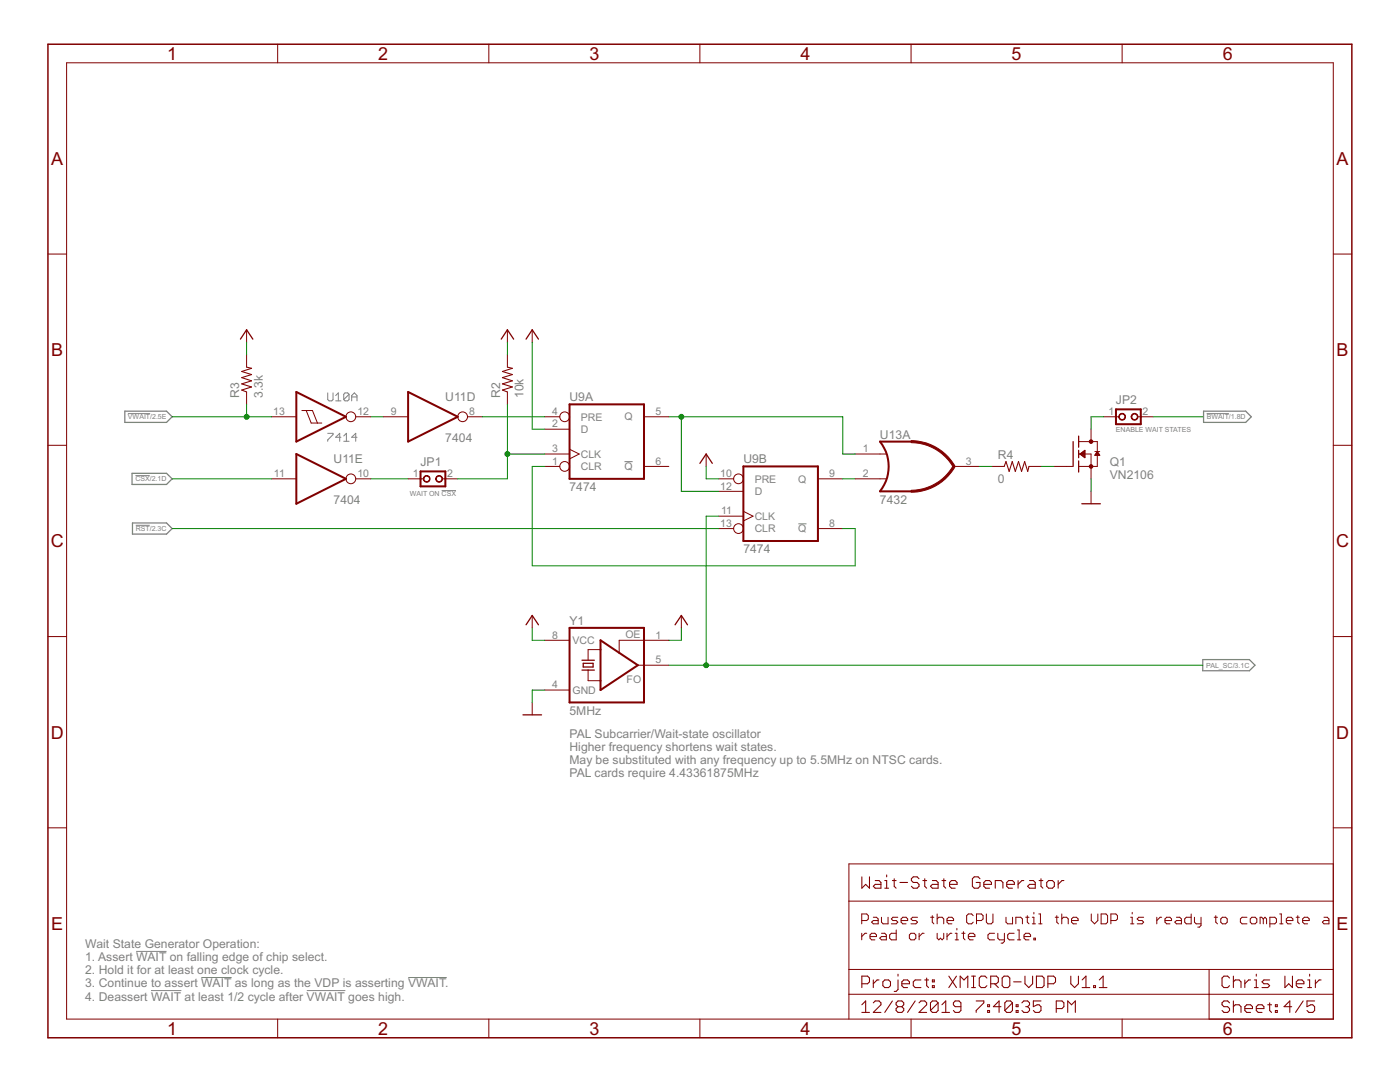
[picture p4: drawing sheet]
<svg xmlns="http://www.w3.org/2000/svg" width="279mm" height="216mm" viewBox="0 0 279 216" stroke-linecap="round" stroke-linejoin="round" font-family="sans-serif">
<g fill="none" stroke="#808080" stroke-width=".2">
<path d="M65.4 78.4v1.3l.3 .3h.5l.3-.3v-1.3M67 80h1.1M67 78.9l.5-.5v1.6M69.7 78.7v1l-.3 .3h-.5l-.3-.3M69.7 78.7l-.3-.3h-.5l-.3 .3v1M69.7 78.7l-1.1 1M70.2 80v-1.1l.5-.5 .5 .5v1.1M70.2 79.2h1M25.5 82.5h4.5M27 94.9h2.9M65.4 86.5h1.1v.2l-1.1 1.1v.3M68.1 87.2h-1.1l.8-.7v1.6"/>
<path d="M68.6 87l.5-.5v1.6M68.6 88.1h1.1M71.2 87.2h-1l.8-.7v1.6M88.1 97.9h2.9M124.6 92.1h1.7M240.8 82.5h4.5M27.1 104.8h2.8M159.3 104.5h1.7M27.2 189.8h6M30.1 197.7h6.1M40.2 195.1h6M61.2 197.7h7.7"/>
<path d="M81.5 195.1h7.7"/>
</g>
<path d="M24.9 82h8.3l1.2 1.2-1.2 1.1h-8.3zM26.4 94.4h6.8l1.2 1.1-1.2 1.2h-6.8zM240.2 82h8.4l1.1 1.2-1.1 1.1h-8.4zM26.4 104.4h6.8l1.2 1.1-1.2 1.1h-6.8zM240 131.6h9.3l1.2 1.1-1.2 1.1h-9.3z" fill="none" stroke="#808080" stroke-width=".25"/>
<path d="M9.6 8.8h260.2v198.3h-260.2z" fill="none" stroke="#800000" stroke-width=".3"/>
<g fill="none" stroke="#800000" stroke-width=".2">
<path d="M13.3 12.5h252.8v190.8h-252.8zM55.4 8.8v3.7M97.6 8.8v3.7M139.7 8.8v3.7M181.8 8.8v3.7M223.9 8.8v3.7M9.6 50.7h3.7M266.1 50.7h3.7M49.2 65.8v2.5M49.2 70.8v2.5M49.2 78.2v2.5M101.3 65.8v2.5"/>
<path d="M101.3 70.8v2.5M101.3 78.2v2.5M106.2 65.8v2.5M9.6 88.9h3.7M54.2 83.2h4.9M54.2 95.5h4.9M60.2 81.9h2.2l1 2.5M61.1 81.9l1 2.5h2.1M71 83.2h3M71 95.5h3M76.5 83.2h4.9M81.4 95.5h3.1"/>
<path d="M88.3 95.5h3.1M93.3 83.2h3M108.7 93.1h3M108.7 90.6h5M108.7 85.6h5M108.7 83.2h3M113.7 89.6l1.9 1-1.9 1M128.5 93.1h5M128.5 83.2h5M140.9 90.6v2.5M143.4 98h5M143.4 95.5h3"/>
<path d="M163.2 95.5h5M170.7 90.6h6.2M170.7 95.5h6.2M190.5 93.1h5M197.9 93.1h2.5M205.4 93.1h2.4M210.3 93.1h3.8M215.3 88.1h3.7v5h-3.7M215.3 90.6h2.4v4.9M215.5 90.6l1-.7v1.4zM215.7 90.7h.8M215.7 90.5h.8"/>
<path d="M215.8 90.8h.7M215.8 90.4h.7M216 90.3h.5M216 91h.5M216.2 90.1h.3M216.2 91.1h.3M216.3 91.2h.2M216.3 90h.2M216.5 91.3h.1M216.5 89.9h.1M217.7 85.6v2.5M217.7 98v2.5"/>
<path d="M218.5 90.1h1M218.5 90.8h1M218.6 90.7h.8M218.7 90.6h.6M218.7 90.5h.5M218.8 90.4h.4M218.9 90.3h.2M219 90.1l.5 .7h-1zM220.2 83.2h3.1M227.1 83.2h3M266.1 88.9h3.7M143.4 105.5h3"/>
<path d="M143.4 103h5M148.4 102l1.9 1-1.9 .9M163.2 105.5h5M9.6 127h3.7M106.2 122.8v2.5M108.7 127.8h5M108.7 137.7h5M117.4 133.7v2.1h2.4M119.8 129.6h-2.4v2.1M127.3 132.7h6.2M133.5 127.8h-9.9v2.5M136 122.8v2.5"/>
<path d="M266.1 127h3.7M106.2 140.2v2.4M9.6 165.2h3.7M169.4 179.8h96.7M266.1 165.2h3.7M266.1 172.4h-96.7v30.9M169.4 193.4h96.7M169.4 198.4h96.7M172 183.7h1l.3-.3v-.7l-.3-.3h-1v1.9M172 186.2v1.3M173 186.2h-.4l-.6 .7M173.6 186.9h1.3v-.3l-.3-.4h-.7l-.3 .4v.6l.3 .3h.7"/>
<path d="M174.3 183h.6l.4 .4v.9h-1l-.4-.3 .4-.3h1M175.9 186.2h.7l.3 .4v.9h-1l-.3-.3 .3-.3h1M175.9 183v1l.3 .3h1v-1.3M178.9 185.6v1.9h-1l-.4-.3v-.6l.4-.4h1M179.2 183h-1l-.3 .4 .3 .3h.7l.3 .3-.3 .3h-1M179.8 183.7h1.3v-.3l-.3-.4h-.6l-.4 .4v.6l.4 .3h.6M181.8 186.2h.7l.3 .4v.6l-.3 .3h-.7l-.3-.3v-.6zM183.1 183h-1l-.3 .4 .3 .3h.7l.3 .3-.3 .3h-1M183.4 186.2v1.3M184.4 186.2h-.3l-.7 .7M185.7 183h.7M186.1 182.7v1.3l.3 .3"/>
<path d="M187 183.4l.4-.4h.6l.3 .4v.9M187 182.4v1.9M187 186.2v1l.4 .3 .3-.3 .3 .3 .3-.3v-1M189 183.7h1.3v-.3l-.3-.4h-.7l-.3 .4v.6l.3 .3h.7M189 186.2v1.3M190 186.2h-.3l-.7 .7M190.6 186.2h.4v1.3M190.6 187.5h.7M191 185.3v.3M191.9 186.2h.7M192.3 185.9v1.3l.3 .3M193.3 186.9h1.3v-.3l-.4-.4h-.6l-.3 .4v.6l.3 .3h.6"/>
<path d="M194.2 182.7l-.3-.3h-.6l-.4 .3v1.3l.4 .3h.6l.3-.3M194.9 183.7h1l.3-.3v-.7l-.3-.3h-1v1.9M196.8 182.4v1.6l.4 .3h.6l.4-.3v-1.6M198.5 186.2h-1l-.3 .4v.6l.3 .3h1M199.1 186.2v1l.4 .3h.9M200.4 186.2v1.7l-.3 .3h-.3M200.8 183v1l.3 .3h1v-1.3M202.4 186.2h-1l-.3 .4v.6l.3 .3h1M202.7 184.3v-1.3h1l.3 .4v.9M203.1 187.5h.6M203.1 185.6h.3v1.9M204.4 186.9h1.3v-.3l-.3-.4h-.7l-.3 .4v.6l.3 .3h.7"/>
<path d="M204.7 183h.7M205 182.7v1.3l.4 .3M206 183h.3v1.3M206 184.3h.7M206.3 182.1v.3M206.3 187.2h.4v.3h-.4zM207.3 182.4h.3v1.9M207.3 184.3h.7M210.6 183h.6M210.9 182.7v1.3l.3 .3M211.9 183.4l.3-.4h.7l.3 .4v.9M211.9 182.4v1.9"/>
<path d="M213.8 183.7h1.4v-.3l-.4-.4h-.6l-.4 .4v.6l.4 .3h.6M217.8 182.4v1.3l.6 .6 .7-.6v-1.3M219.8 182.4h.9l.3 .3v1.3l-.3 .3h-.9zM221.7 183.7h1l.3-.3v-.7l-.3-.3h-1v1.9M225.6 183h.4v1.3M225.6 184.3h.7M226 182.1v.3M228.2 183h-.9l-.4 .4 .4 .3h.6l.3 .3-.3 .3h-1M230.9 183v1.3M231.8 183h-.3l-.6 .7M232.5 183.7h1.3v-.3l-.3-.4h-.7l-.3 .4v.6l.3 .3h.7M234.8 183h.6l.4 .4v.9h-1l-.3-.3 .3-.3h1"/>
<path d="M237.7 182.4v1.9h-1l-.3-.3v-.6l.3-.4h1M238.4 183v1l.3 .3h1M239.7 183v1.7l-.3 .3h-.4M241.3 193.4v9.9M242.3 183h.7M242.6 182.7v1.3l.4 .3M243.9 183h.7l.3 .4v.6l-.3 .3h-.7l-.3-.3v-.6zM248.9 183h-1l-.4 .4v.6l.4 .3h1M249.8 183h.7l.3 .4v.6l-.3 .3h-.7l-.3-.3v-.6zM252.1 183.4l-.3-.4h-.3v1.3M252.1 183.4v.9M252.1 183.4l.4-.4 .3 .4v.9"/>
<path d="M253.4 184.3h1l.3-.3v-.6l-.3-.4h-1v2M255.4 182.4h.3v1.9M255.4 184.3h.7M256.7 183.7h1.3v-.3l-.3-.4h-.7l-.3 .4v.6l.3 .3h.7M258.7 183h.6M259 182.7v1.3l.3 .3M260 183.7h1.3v-.3l-.3-.4h-.7l-.3 .4v.6l.3 .3h.7M264.2 183h.7l.3 .4v.9h-1l-.3-.3 .3-.3h1M55.4 203.3v3.8M97.6 203.3v3.8M139.7 203.3v3.8M181.8 203.3v3.8"/>
<path d="M223.9 203.3v3.8"/>
<circle cx="70" cy="95.5" r=".97"/>
<circle cx="70" cy="83.2" r=".97"/>
<circle cx="92.3" cy="83.2" r=".97"/>
<circle cx="112.7" cy="93.1" r=".97"/>
<circle cx="112.7" cy="83.2" r=".97"/>
<circle cx="147.4" cy="95.5" r=".97"/>
<circle cx="147.4" cy="105.5" r=".97"/>
</g>
<g fill="none" stroke="#800000" stroke-width=".21">
<path d="M49.2 73.3l1 .2-2 .6 2 .6-2 .7 2 .6-2 .6 2 .6-2 .6 1 .4M101.3 73.3l1 .2-2 .6 2 .6-2 .7 2 .6-2 .6 2 .6-2 .6 1 .4M200.4 93.1l.4-1 .6 2 .6-2 .6 2 .7-2 .6 2 .6-2 .6 2 .3-1M172 175v2.2l.8-.7 .7 .7v-2.2M174.7 175.7h.7l.4 .4v1.1h-1.1l-.4-.4 .4-.3h1.1M176.6 175.7h.4v1.5M176.6 177.2h.7M177 174.6v.4M178.1 175.7h.7M178.5 175.3v1.5l.3 .4M179.6 176.1h1.5M183.4 175.3l-.4-.3h-.7l-.4 .3v.4l.4 .4h.7l.4 .4v.3l-.4 .4h-.7l-.4-.4"/>
<path d="M184.2 175.7h.7M184.6 175.3v1.5l.3 .4M186.1 175.7h.7l.4 .4v1.1h-1.1l-.4-.4 .4-.3h1.1M188 175.7h.7M188.4 175.3v1.5l.3 .4M189.5 176.5h1.5v-.4l-.4-.4h-.7l-.4 .4v.7l.4 .4h.7M195.6 175.3l-.4-.3h-.8l-.3 .3v1.5l.3 .4h.8l.4-.4v-.7h-.8M196.3 176.5h1.6v-.4l-.4-.4h-.8l-.4 .4v.7l.4 .4h.8M198.6 177.2v-1.5h1.2l.4 .4v1.1M200.9 176.5h1.5v-.4l-.3-.4h-.8l-.4 .4v.7l.4 .4h.8M203.2 175.7v1.5M204.3 175.7h-.4l-.7 .8"/>
<path d="M205.5 175.7h.7l.4 .4v1.1h-1.1l-.4-.4 .4-.3h1.1M207.4 175.7h.7M207.8 175.3v1.5l.3 .4M209.3 175.7h.7l.4 .4v.7l-.4 .4h-.7l-.4-.4v-.7zM211.2 175.7v1.5M212.3 175.7h-.4l-.7 .8M172 196.3h1.1l.4-.4v-.7l-.4-.4h-1.1v2.3M174.3 195.5v1.6M175.4 195.5h-.4l-.7 .8M176.6 195.5h.7l.4 .4v.8l-.4 .4h-.7l-.4-.4v-.8zM178.1 199.7l-1.5 2.3M179.2 195.5v1.9l-.4 .4h-.3"/>
<path d="M179.2 194.4v.4M180 196.3h1.5v-.4l-.4-.4h-.7l-.4 .4v.8l.4 .4h.7M182.6 199.7l-1.5 2.3M183.8 195.5h-1.2l-.3 .4v.8l.3 .4h1.2M184.6 195.5h.7M184.9 195.2v1.5l.4 .4M186.1 195.5h.4v.4h-.4zM186.1 196.7h.4v.4h-.4zM189.4 194.8l1.5 2.3M190.9 194.8l-1.5 2.3M191.6 197.1v-2.3l.8 .7 .7-.7v2.3M193.9 194.8h.8"/>
<path d="M193.9 197.1h.8M194.3 194.8v2.3M194.8 199.7h1.5v.4l-1.5 1.5v.4M197 195.2l-.4-.4h-.8l-.4 .4v1.5l.4 .4h.8l.4-.4M197.7 196.3h1.2l.3-.4v-.7l-.3-.4h-1.2v2.3M198.5 196.3l.7 .8M200.4 194.8h.7l.4 .4v1.5l-.4 .4h-.7l-.4-.4v-1.5zM202.3 195.9h1.5M204.6 194.8v1.5l.7 .8 .8-.8v-1.5M206.8 194.8h1.2l.4 .4v1.5l-.4 .4h-1.2zM207.8 199.7h-1.6v1.2l.8-.4h.4l.4 .4v.7l-.4 .4h-.8l-.4-.4M209.1 196.3h1.2l.4-.4v-.7l-.4-.4h-1.2v2.3"/>
<path d="M213.7 194.8v1.5l.8 .8 .7-.8v-1.5M216 197.1h1.5M216 195.5l.7-.7v2.3M218.2 196.7h.4v.4h-.4zM219.4 197.1h1.5M219.4 195.5l.8-.7v2.3M245.4 195.2l-.4-.4h-.7l-.4 .4v1.5l.4 .4h.7l.4-.4M246.1 195.9l.4-.4h.8l.4 .4v1.2M246.1 194.8v2.3M246.1 199.7v2.3M248.4 195.5v1.6M249.6 195.5h-.4l-.8 .8"/>
<path d="M250.3 195.5h.4v1.6M250.3 197.1h.8M250.7 194.4v.4M253.4 195.5h-1.2l-.3 .4 .3 .4h.8l.4 .4-.4 .4h-1.1M256.4 194.8v2.3l.8-.8 .7 .8v-2.3M258.7 196.3h1.5v-.4l-.4-.4h-.7l-.4 .4v.8l.4 .4h.7M260.1 199.7l-1.5 2.3M261 195.5h.4v1.6M261 197.1h.7M261.4 194.4v.4M262.4 199.7h-1.6v1.2l.8-.4h.4l.4 .4v.7l-.4 .4h-.8l-.4-.4M262.5 195.5v1.6"/>
<path d="M263.7 195.5h-.4l-.8 .8M172 202h1.5M172 200.5l.8-.8v2.3M174.3 200.1l.4-.4h.7l.4 .4v.4l-1.5 1.5h1.5M179.2 200.9l-.4-.4v-.4l.4-.4h.8l.4 .4v.4l-.4 .4M179.2 200.9h.8M179.2 200.9l-.4 .4v.3l.4 .4h.8l.4-.4v-.3l-.4-.4M183.4 200.1l.4-.4h.8l.3 .4v.4l-1.5 1.5h1.5M187.2 200.1v1.5l-.4 .4h-.7l-.4-.4M187.2 200.1l-1.5 1.5M187.2 200.1l-.4-.4h-.7l-.4 .4v1.5M188 202h1.5"/>
<path d="M188 200.5l.7-.8v2.3M191.8 200.9h-1.2l-.3-.4v-.4l.3-.4h.8l.4 .4v1.5l-.4 .4h-.8l-.3-.4M197.1 200.5h.4v.4h-.4zM197.1 201.6h.4v.4h-.4zM199.8 200.9h-1.6l1.2-1.2v2.3M202.1 200.1l-.4-.4h-.8l-.4 .4v1.5M202.1 200.1v1.5l-.4 .4h-.8l-.4-.4M202.1 200.1l-1.6 1.5M202.8 200.5h.4v.4h-.4zM202.8 201.6h.4v.4h-.4zM203.9 200.1l.4-.4h.8l.4 .4v.4l-.4 .4M204.7 200.9h.4"/>
<path d="M205.1 200.9l.4 .4v.3l-.4 .4h-.8l-.4-.4M210.8 201.3h1.1l.4-.4v-.8l-.4-.4h-1.1v2.3M213.1 202v-2.3l.7 .8 .8-.8v2.3M245.4 200.1l-.4-.4h-.7l-.4 .4v.4l.4 .4h.7l.4 .4v.3l-.4 .4h-.7l-.4-.4M246.1 200.9l.4-.4h.8l.4 .4v1.1M248.4 201.3h1.6v-.4l-.4-.4h-.8l-.4 .4v.7l.4 .4h.8M250.7 201.3h1.5v-.4l-.3-.4h-.8l-.4 .4v.7l.4 .4h.8M253 200.5h.8M253.4 200.1v1.5l.4 .4M254.5 200.5h.4v.4h-.4zM254.5 201.6h.4v.4h-.4zM257.8 200.9h-1.5l1.1-1.2v2.3"/>
</g>
<g fill="none" stroke="#800000" stroke-width=".25">
<path d="M48 67.7l1.2-1.9 1.3 1.9M100 67.7l1.3-1.9 1.2 1.9M105 67.7l1.2-1.9 1.3 1.9M139.7 92.5l1.2-1.9 1.3 1.9M214.2 88.1v5M215.3 87v2.2M215.3 89.9v1.4M215.3 92v2.2M215.9 100.5h3.7M105 124.7l1.2-1.9 1.3 1.9M116.1 133.7h2.5M116.1 131.7h2.5"/>
<path d="M116.4 132.4h2v.7h-2zM134.7 124.7l1.3-1.9 1.2 1.9M104.4 142.6h3.7"/>
</g>
<g fill="#800000" stroke="#800000" stroke-width=".2">
<path d="M225.9 82.7a.69 .69 0 0 1 1.1 .1 .69 .69 0 0 1-.4 1 .69 .69 0 0 1-.9-.6h.2a.55 .55 0 0 1 .7-.6 .55 .55 0 0 1 .2 .9 .55 .55 0 0 1-.9-.1l-.2-.2z" fill-rule="evenodd"/>
<path d="M223.4 82.7a.68 .68 0 0 1 1.1 .1 .68 .68 0 0 1-.4 1 .68 .68 0 0 1-.8-.6h.1a.56 .56 0 0 1 .8-.5 .56 .56 0 0 1 .1 .9 .56 .56 0 0 1-.9-.2v-.2h-.1z" fill-rule="evenodd"/>
<path d="M87.1 95.1a.68 .68 0 0 1 1.1 .1 .68 .68 0 0 1-.4 1 .68 .68 0 0 1-.8-.7h.1a.55 .55 0 0 1 .7-.5 .55 .55 0 0 1 .2 .9 .55 .55 0 0 1-.9-.2l-.1-.2z" fill-rule="evenodd"/>
<path d="M84.6 95.1a.67 .67 0 0 1 1.1 .1 .67 .67 0 0 1-.4 1 .67 .67 0 0 1-.8-.7h.1a.56 .56 0 0 1 .8-.4 .56 .56 0 0 1 .1 .9 .56 .56 0 0 1-.9-.3v-.2h-.1z" fill-rule="evenodd"/>
<path d="M181.8 97.8a9.8 9.8 0 0 0 8.4-4.9l.4 .2a10 10 0 0 1-8.8 5.1z" fill-rule="evenodd"/>
<path d="M181.8 87.9a10.1 10.1 0 0 1 8.8 5.1l-.4 .2a9.7 9.7 0 0 0-8.4-4.9z" fill-rule="evenodd"/>
<circle cx="217.7" cy="93.1" r=".36"/>
<circle cx="217.7" cy="88.1" r=".36"/>
</g>
<path d="M59.1 78.2l9.9 5-9.9 4.9zM81.4 78.2l10 5-10 4.9zM59.1 90.6l9.9 4.9-9.9 5zM83.9 94.1h5v2.9h-5zM113.7 80.7h14.8v14.8h-14.8zM148.4 93.1h14.8v14.8h-14.8zM181.8 88.1h-6.2a8 8 0 0 1 0 9.9h6.2M222.7 81.7h5v2.9h-5zM113.7 125.3h14.8v14.9h-14.8zM119.8 127.8l7.5 4.9-7.5 5z" fill="none" stroke="#800000" stroke-width=".4"/>
<g fill="none" stroke="#008000" stroke-width=".2">
<path d="M49.2 68.3v2.5M101.3 68.3v2.5M106.2 68.3v17.3h2.5M34.4 95.5h19.8M34.4 83.2h19.8M49.2 80.7v2.5M74 95.5h7.4M74 83.2h2.5M96.3 83.2h12.4M101.3 80.7v14.8h-9.9M101.3 90.6h7.4M108.7 93.1h-2.5v19.8h64.5v-7.4h-2.5"/>
<path d="M133.5 83.2h34.7v7.4h2.5M136 83.2v14.8h7.4M140.9 93.1v2.4h2.5M168.2 95.5h2.5M195.5 93.1h2.4M207.8 93.1h2.5M217.7 95.5v2.5M220.2 83.2h-2.5v2.4M230.1 83.2h10M34.4 105.5h109M143.4 103h-2.5v29.7M106.2 125.3v2.5h2.5"/>
<path d="M108.7 137.7h-2.5v2.5M133.5 132.7h106.6M136 125.3v2.5h-2.5"/>
</g>
<g fill="#008000" stroke="#008000" stroke-width=".2">
<circle cx="140.9" cy="132.7" r=".49"/>
<circle cx="136" cy="83.2" r=".49"/>
<circle cx="49.2" cy="83.2" r=".49"/>
<circle cx="101.3" cy="90.6" r=".49"/>
</g>
<g font-size="4" fill="#800000">
<text x="33.4" y="11.9">1</text>
<text x="75.5" y="11.9">2</text>
<text x="117.6" y="11.9">3</text>
<text x="159.8" y="11.9">4</text>
<text x="201.9" y="11.9">5</text>
<text x="244" y="11.9">6</text>
<text x="10.2" y="32.9">A</text>
<text x="266.8" y="32.9">A</text>
<text x="10.2" y="71.1">B</text>
<text x="266.8" y="71.1">B</text>
<text x="10.1" y="109.2">C</text>
<text x="266.6" y="109.2">C</text>
<text x="10.1" y="147.4">D</text>
<text x="266.6" y="147.4">D</text>
<text x="10.2" y="185.5">E</text>
<text x="266.8" y="185.5">E</text>
<text x="33.4" y="206.5">1</text>
<text x="75.5" y="206.5">2</text>
<text x="117.6" y="206.5">3</text>
<text x="159.8" y="206.5">4</text>
<text x="201.9" y="206.5">5</text>
<text x="244" y="206.5">6</text>
</g>
<g font-size="2.7" fill="#808080">
<text x="47.8" y="79.4" transform="rotate(-90 47.8 79.4)">R3</text>
<text x="52.4" y="79.4" transform="rotate(-90 52.4 79.4)">3.3k</text>
<text x="88.9" y="80.1">U11D</text>
<text x="99.8" y="79.4" transform="rotate(-90 99.8 79.4)">R2</text>
<text x="104.5" y="79.4" transform="rotate(-90 104.5 79.4)">10k</text>
<text x="113.7" y="80.1">U9A</text>
<text x="222.7" y="80.7">JP2</text>
<text x="88.9" y="88.1">7404</text>
<text x="175.6" y="87.5">U13A</text>
<text x="66.6" y="92.5">U11E</text>
<text x="83.9" y="93.1">JP1</text>
<text x="148.4" y="92.5">U9B</text>
<text x="199.2" y="91.6">R4</text>
<text x="221.5" y="95.6">VN2106</text>
<text x="221.5" y="93.1">Q1</text>
<text x="66.6" y="100.5">7404</text>
<text x="113.7" y="98">7474</text>
<text x="175.6" y="100.5">7432</text>
<text x="199.2" y="96.3">0</text>
<text x="148.4" y="110.4">7474</text>
<text x="113.7" y="124.7">Y1</text>
<text x="113.7" y="142.6">5MHz</text>
<text x="113.7" y="147.2">PAL Subcarrier/Wait-state oscillator</text>
<text x="113.7" y="149.8">Higher frequency shortens wait states.</text>
<text x="113.7" y="152.4">May be substituted with any frequency up to 5.5MHz on NTSC cards.</text>
<text x="113.7" y="155">PAL cards require 4.43361875MHz</text>
<text x="17" y="189.2">Wait State Generator Operation:</text>
<text x="17" y="191.8">1. Assert WAIT on falling edge of chip select.</text>
<text x="17" y="194.4">2. Hold it for at least one clock cycle.</text>
<text x="17" y="197">3. Continue to assert WAIT as long as the VDP is asserting VWAIT.</text>
<text x="17" y="199.6">4. Deassert WAIT at least 1/2 cycle after VWAIT goes high.</text>
</g>
<g font-size="2.3" fill="#808080">
<text x="54.5" y="82.8">13</text>
<text x="71.3" y="82.8">12</text>
<text x="78" y="82.8">9</text>
<text x="93.6" y="82.8">8</text>
<text x="110.2" y="82.8">4</text>
<text x="115.9" y="83.9">PRE</text>
<text x="124.6" y="83.9">Q</text>
<text x="130.8" y="82.8">5</text>
<text x="221.2" y="82.8">1</text>
<text x="228" y="82.8">2</text>
<text x="110.2" y="85.3">2</text>
<text x="115.9" y="86.4">D</text>
<text x="54.7" y="95.2">11</text>
<text x="71.3" y="95.2">10</text>
<text x="82.4" y="95.2">1</text>
<text x="89.2" y="95.2">2</text>
<text x="110.2" y="92.7">1</text>
<text x="110.2" y="90.3">3</text>
<text x="115.9" y="93.8">CLR</text>
<text x="115.9" y="91.3">CLK</text>
<text x="124.6" y="93.8">Q</text>
<text x="130.8" y="92.7">6</text>
<text x="143.7" y="95.2">10</text>
<text x="165.5" y="95.2">9</text>
<text x="172.2" y="90.3">1</text>
<text x="172.2" y="95.2">2</text>
<text x="192.8" y="92.7">3</text>
<text x="143.7" y="97.7">12</text>
<text x="150.6" y="98.8">D</text>
<text x="150.6" y="96.3">PRE</text>
<text x="159.3" y="96.3">Q</text>
<text x="143.7" y="105.1">13</text>
<text x="143.9" y="102.6">11</text>
<text x="150.6" y="106.2">CLR</text>
<text x="150.6" y="103.7">CLK</text>
<text x="159.3" y="106.2">Q</text>
<text x="165.5" y="105.1">8</text>
<text x="110.2" y="127.4">8</text>
<text x="114.3" y="128.5">VCC</text>
<text x="124.8" y="127.3">OE</text>
<text x="130.8" y="127.4">1</text>
<text x="110.2" y="137.3">4</text>
<text x="125.1" y="136.2">FO</text>
<text x="130.8" y="132.4">5</text>
<text x="114.3" y="138.4">GND</text>
</g>
<g font-size="1.6" fill="#808080">
<text x="25.5" y="83.7">VWAIT/2.5E</text>
<text x="240.8" y="83.7">BWAIT/1.8D</text>
<text x="222.7" y="86.1">ENABLE WAIT STATES</text>
<text x="27" y="96.1">CSX/2.1D</text>
<text x="81.8" y="99">WAIT ON CSX</text>
<text x="27.1" y="106">RST/2.3C</text>
<text x="240.7" y="133.2">PAL_SC/3.1C</text>
</g>
</svg>
